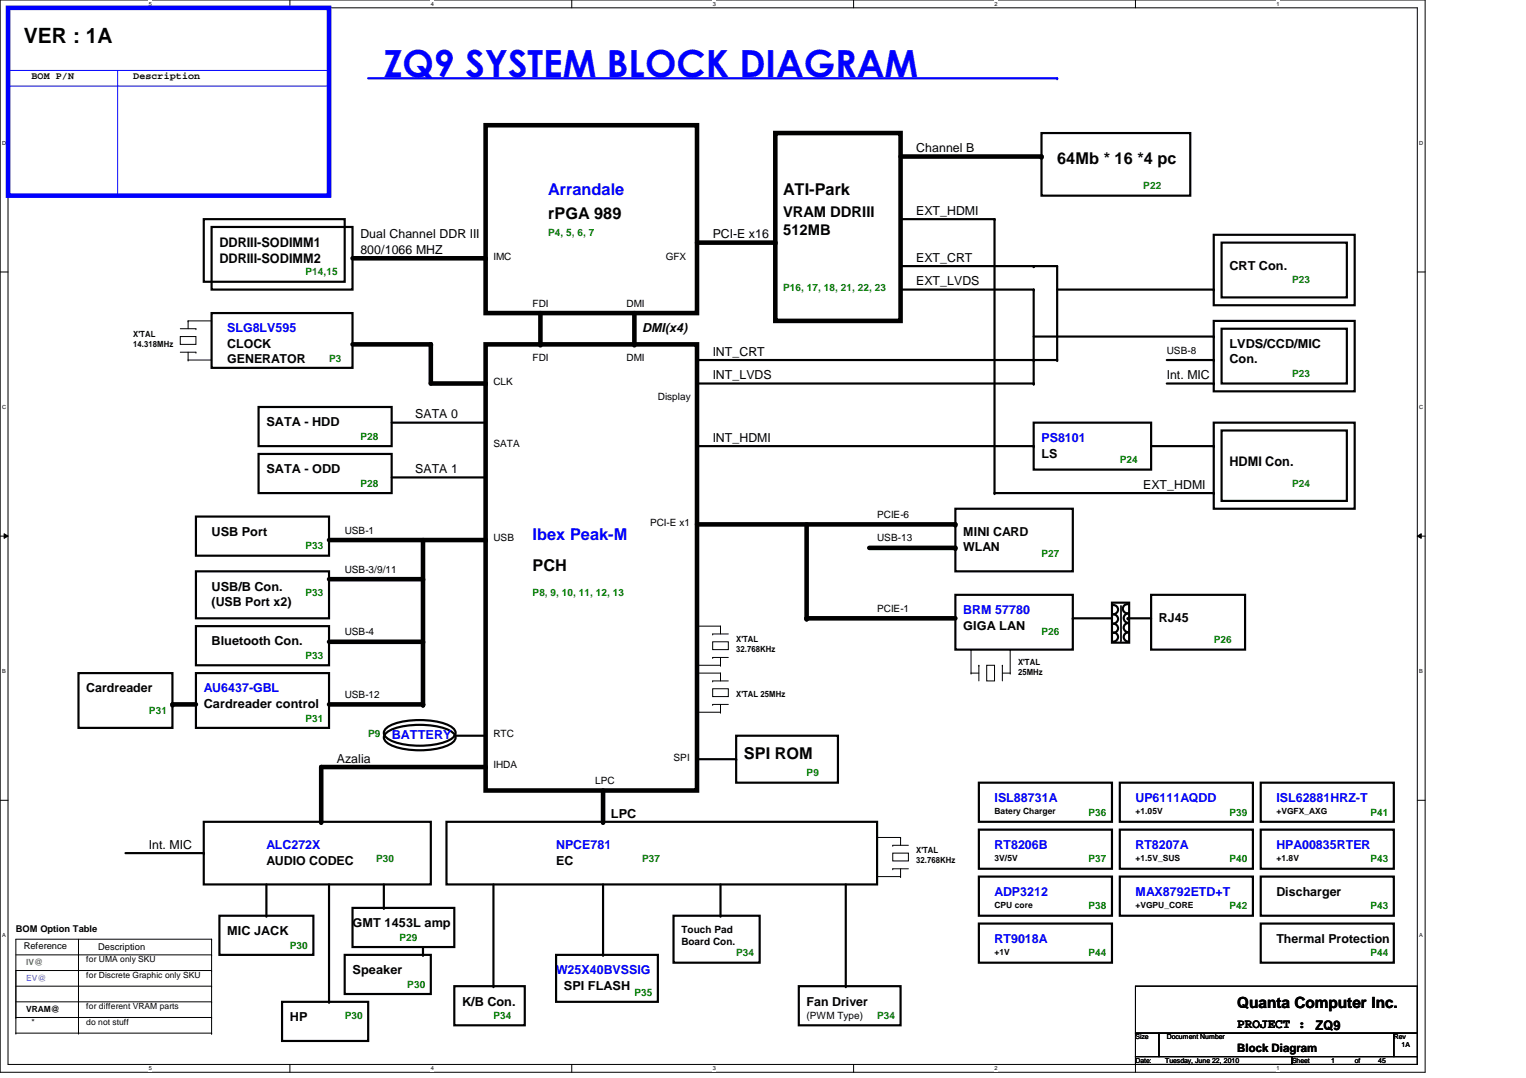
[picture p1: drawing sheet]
<svg xmlns="http://www.w3.org/2000/svg" width="297mm" height="210mm" viewBox="0 0 297 210" stroke-linecap="round" stroke-linejoin="round" font-family="sans-serif">
<path d="M0 0h277.4v208.8h-277.4zM1.6 1.5h274.3v205.8h-274.3z" fill="none" stroke="#000" stroke-width=".19"/>
<g fill="#fff">
<path d="M29 .2h.6v1.2h-.6z"/>
<path d="M29 207.4h.6v1.2h-.6z"/>
</g>
<path d="M56.4 0v1.5M56.4 207.3v1.5" fill="none" stroke="#000" stroke-width=".19"/>
<g fill="#fff">
<path d="M83.9 .2h.6v1.2h-.6z"/>
<path d="M83.9 207.4h.6v1.2h-.6z"/>
</g>
<path d="M111.3 0v1.5M111.3 207.3v1.5" fill="none" stroke="#000" stroke-width=".19"/>
<g fill="#fff">
<path d="M138.7 .2h.6v1.2h-.6z"/>
<path d="M138.7 207.4h.6v1.2h-.6z"/>
</g>
<path d="M166.2 0v1.5M166.2 207.3v1.5" fill="none" stroke="#000" stroke-width=".19"/>
<g fill="#fff">
<path d="M193.6 .2h.6v1.2h-.6z"/>
<path d="M193.6 207.4h.6v1.2h-.6z"/>
</g>
<path d="M221 0v1.5M221 207.3v1.5" fill="none" stroke="#000" stroke-width=".19"/>
<g fill="#fff">
<path d="M248.5 .2h.5v1.2h-.5z"/>
<path d="M248.5 207.4h.5v1.2h-.5z"/>
<path d="M.4 27.2h.8v1.2h-.8z"/>
<path d="M276.3 27.2h.7v1.2h-.7z"/>
<path d="M.4 78.7h.8v1.1h-.8z"/>
<path d="M276.3 78.7h.7v1.1h-.7z"/>
</g>
<path d="M0 53h1.6M275.9 53h1.5" fill="none" stroke="#000" stroke-width=".19"/>
<g fill="#fff">
<path d="M.4 130.1h.7v1.2h-.7z"/>
<path d="M276.3 130.1h.7v1.2h-.7z"/>
</g>
<path d="M0 104.4h1.6M.8 103.9l.8 .5-.8 .4zM275.9 104.4l.7-.5v.9zM275.9 104.4h1.5" fill="none" stroke="#000" stroke-width=".19"/>
<path d="M.8 103.9l.8 .5-.8 .4zM275.9 104.4l.7-.5v.9z" fill="#000"/>
<g fill="#fff">
<path d="M.4 181.5h.7v1.2h-.7z"/>
<path d="M276.3 181.5h.7v1.2h-.7z"/>
</g>
<path d="M0 155.8h1.6M275.9 155.8h1.5M221 192h54.9v9.2h-54.9zM221 201.2h4.6v4.5h-4.6zM221 205.7h30.5v1.6h-30.5zM225.6 201.2h45.7v4.5h-45.7zM251.5 205.7h24.4v1.6h-24.4zM271.3 201.2h4.6v4.5h-4.6z" fill="none" stroke="#000" stroke-width=".19"/>
<path d="M71.7 15.2h134.1" fill="none" stroke="#00f" stroke-width=".42"/>
<circle cx="205.8" cy="15.2" r=".21" fill="#00f"/>
<path d="M1.6 16.8h62.4M1.6 13.7h62.4M22.9 13.7v24.4M64 16.8h.1M64 13.7h.1M22.9 38.1h.1" fill="none" stroke="#00f" stroke-width=".19"/>
<path d="M1.6 1.5h62.4v36.6h-62.4z" fill="none" stroke="#00f" stroke-width=".89"/>
<g fill="none" stroke="#000" stroke-width=".89">
<path d="M94.5 24.4h41.2v36.6h-41.2zM150.9 25.9h24.4v36.6h-24.4zM175.3 30.5h27.4M68.6 50.3h25.9M135.7 47.2h15.2M68.6 67.1h15.3v7.6h10.6M94.5 67.1h41.2v86.8h-41.2zM105.2 61v6.1M123.5 61v6.1M64 105.2h30.5M64 112.8h18.3M82.3 105.2v32h-18.3"/>
<path d="M135.7 102.1h50.3M157 102.1v18.3h29M169.2 106.7h16.8M33.6 137.2h4.5M64 125h18.3M94.5 149.4h-32v10.6M117.4 153.9v6.1"/>
</g>
<g fill="#000">
<circle cx="202.7" cy="30.5" r=".44"/>
<circle cx="94.5" cy="50.3" r=".44"/>
<circle cx="150.9" cy="47.2" r=".44"/>
<circle cx="193.6" cy="42.7" r=".21"/>
<circle cx="201.2" cy="56.4" r=".21"/>
<circle cx="201.2" cy="51.8" r=".21"/>
<circle cx="236.3" cy="56.4" r=".21"/>
<circle cx="83.9" cy="67.1" r=".44"/>
<circle cx="94.5" cy="74.7" r=".44"/>
<circle cx="105.2" cy="67.1" r=".44"/>
<circle cx="123.5" cy="67.1" r=".44"/>
<circle cx="201.2" cy="74.7" r=".21"/>
<circle cx="201.2" cy="70.1" r=".21"/>
<circle cx="205.8" cy="70.1" r=".21"/>
<circle cx="236.3" cy="74.7" r=".21"/>
<circle cx="236.3" cy="65.5" r=".21"/>
<circle cx="236.3" cy="70.1" r=".21"/>
<circle cx="94.5" cy="82.3" r=".21"/>
<circle cx="94.5" cy="93" r=".21"/>
<circle cx="193.6" cy="96" r=".21"/>
<circle cx="201.2" cy="86.9" r=".21"/>
<circle cx="236.3" cy="86.9" r=".21"/>
<circle cx="236.3" cy="96" r=".21"/>
<circle cx="82.3" cy="112.8" r=".44"/>
<circle cx="94.5" cy="105.2" r=".44"/>
<circle cx="186" cy="106.7" r=".44"/>
<circle cx="186" cy="102.1" r=".44"/>
<circle cx="33.6" cy="137.2" r=".44"/>
<circle cx="82.3" cy="125" r=".44"/>
<circle cx="82.3" cy="137.2" r=".44"/>
<circle cx="157" cy="120.4" r=".44"/>
<circle cx="208.8" cy="120.4" r=".21"/>
<circle cx="219.5" cy="120.4" r=".21"/>
<circle cx="94.5" cy="149.4" r=".44"/>
<circle cx="94.5" cy="143.3" r=".21"/>
<circle cx="143.3" cy="147.8" r=".21"/>
<circle cx="39.7" cy="166.1" r=".21"/>
<circle cx="51.9" cy="178.3" r=".21"/>
<circle cx="62.5" cy="160" r=".44"/>
<circle cx="74.7" cy="176.8" r=".21"/>
<circle cx="117.4" cy="160" r=".44"/>
<circle cx="140.2" cy="178.3" r=".21"/>
<circle cx="64" cy="195.1" r=".21"/>
<circle cx="82.3" cy="185.9" r=".21"/>
<circle cx="96.1" cy="192" r=".21"/>
<circle cx="117.4" cy="185.9" r=".21"/>
<circle cx="164.6" cy="192" r=".21"/>
</g>
<g fill="none" stroke="#000" stroke-width=".42">
<path d="M202.7 25.9h29v12.2h-29zM39.7 42.7h27.4v12.2h-27.4zM41.2 44.2h27.4v12.2h-27.4zM175.3 51.8h30.5v18.3h-70.1M175.3 56.4h25.9v18.3h-65.5M175.3 42.7h18.3v53.3h42.7M205.8 56.4h30.5M236.3 45.7h27.4v13.7h-27.4zM237.8 47.2h24.4v10.7h-24.4zM41.2 61h27.4v10.6h-27.4zM50.3 79.2h25.9v7.7h-25.9zM201.2 65.5h35.1"/>
<path d="M227.1 70.1h9.2M227.1 74.7h9.2M236.3 62.5h27.4v13.7h-27.4zM237.8 64h24.4v10.7h-24.4zM50.3 88.4h25.9v7.6h-25.9zM76.2 93h18.3M76.2 82.3h18.3M135.7 86.9h65.5M186 99.1h22.8v12.2h-22.8zM201.2 82.3h22.9v9.1h-22.9zM224.1 86.9h12.2M236.3 82.3h27.4v16.8h-27.4z"/>
<path d="M237.8 83.8h24.4v13.7h-24.4zM38.1 100.6h25.9v7.6h-25.9zM38.1 111.3h25.9v9.1h-25.9zM186 115.8h22.8v10.7h-22.8zM216.4 117.3h3.4v7.8h-3.4zM216.7 117.8a.89 .89 0 0 1 .9 .9 .89 .89 0 0 1-.9 .9 .91 .91 0 0 1 .9 .9 .91 .91 0 0 1-.9 .9M219.5 117.6a.89 .89 0 0 0-.9 .9 .89 .89 0 0 0 .9 .9M219.7 119.5a.91 .91 0 0 0-1 .9 .91 .91 0 0 0 .9 .9M224.1 115.8h18.3v10.7h-18.3zM15.3 131.1h18.3v10.6h-18.3zM38.1 121.9h25.9v7.6h-25.9zM38.1 131.1h25.9v10.6h-25.9z"/>
<path d="M208.8 120.4h7.6M216.7 123.1a.89 .89 0 0 1 .9 .9 .89 .89 0 0 1-.9 .9M216.7 121.5a.89 .89 0 0 1 .9 .8 .89 .89 0 0 1-.9 .9M219.5 120.4h4.6M219.7 121.3a.89 .89 0 0 0-1 .9 .89 .89 0 0 0 .9 .9M219.7 123.1a.89 .89 0 0 0-1 .9 .89 .89 0 0 0 .9 .9M75.1 142.7a12.1 12.1 0 0 1 7.9-1.5 9.4 9.4 0 0 1 5.2 1.5 1.06 1.06 0 0 1 0 1.8 12 12 0 0 1-7.8 1.6 9.2 9.2 0 0 1-5.3-1.6 1.07 1.07 0 0 1 0-1.8zM75.1 141.8a9.2 9.2 0 0 1 5.3-1.6 14.4 14.4 0 0 1 7.3 1.2 1.31 1.31 0 0 1 1 1.3 1.31 1.31 0 0 1-1 1.3 15.2 15.2 0 0 1-12 0 1.27 1.27 0 0 1-.6-2.2zM88.4 143.3h6.1M135.7 147.8h7.6M143.3 143.3h19.8v9.1h-19.8zM190.5 152.4h25.9v7.6h-25.9z"/>
<path d="M218 152.4h25.9v7.6h-25.9zM245.4 152.4h25.9v7.6h-25.9zM24.4 166.1h15.3M39.7 160h44.2v12.2h-44.2zM42.7 178.3h18.3v7.6h-18.3zM51.9 172.2v6.1M64 172.2v22.9M68.6 176.8h19.8v7.6h-19.8zM74.7 172.2v4.6M86.9 160h83.8v12.2h-83.8zM96.1 172.2v19.8M117.4 172.2v13.7"/>
<path d="M131.1 178.3h16.8v9.2h-16.8zM140.2 172.2v6.1M164.6 172.2v19.8M190.5 161.5h25.9v7.7h-25.9zM190.5 179.8h25.9v7.7h-25.9zM190.5 170.7h25.9v7.6h-25.9zM218 170.7h25.9v7.6h-25.9zM218 161.5h25.9v7.7h-25.9zM245.4 161.5h25.9v7.7h-25.9zM245.4 170.7h25.9v7.6h-25.9zM245.4 179.8h25.9v7.7h-25.9zM54.9 195.1h16.8v7.6h-16.8z"/>
<path d="M67.1 185.9h16.8v7.6h-16.8zM82.3 184.4v1.5M88.4 192h13.7v7.6h-13.7zM108.2 185.9h19.9v9.2h-19.9zM155.5 192h19.8v7.6h-19.8z"/>
</g>
<g fill="none" stroke="#000" stroke-width=".19">
<path d="M35.1 65.5h3v1.6h-3zM35.1 68.6h3M35.1 64h3M36.6 70.1h.1M36.6 62.5h.1M36.6 70.1h4.6M36.6 62.5v1.5M36.6 68.6v1.5M36.6 62.5h4.6M38.1 68.6h.1M38.1 64h.1M41.2 70.1h.1"/>
<path d="M41.2 62.5h.1M218.1 117.9v6.9M218.3 117.9v6.8M135.7 121.9h.1M135.7 129.5h.1M135.7 131.1h.1M135.7 138.7h.1M135.7 131.1h4.5M135.7 121.9h4.5M135.7 129.5h4.5M135.7 138.7h4.5M138.7 125h3.1v1.5h-3.1z"/>
<path d="M138.7 134.1h3.1v1.5h-3.1zM138.7 123.4h.1M138.7 128h.1M138.7 132.6h.1M138.7 137.2h.1M138.7 123.4h3.1M138.7 128h3.1M138.7 132.6h3.1M138.7 137.2h3.1M140.2 129.5h.1M140.2 121.9h.1M140.2 138.7h.1"/>
<path d="M140.2 131.1h.1M140.2 121.9v1.5M140.2 128v1.5M140.2 131.1v1.5M140.2 137.2v1.5M189 126.5h.1M189 131.1h.1M189 126.5v4.6M189 131.1h1.5M190.5 129.5h.1M190.5 129.5v3.1M192.1 129.5h1.5v3.1h-1.5z"/>
<path d="M195.1 129.5h.1M195.1 131.1h1.5M195.1 129.5v3.1M196.6 131.1h.1M196.6 126.5h.1M196.6 126.5v4.6M218.1 124.8h.1M218.3 124.7h.1M170.7 170.7h.1M170.7 163.1h.1M170.7 170.7h4.6M170.7 163.1h4.6"/>
<path d="M173.8 166.1h3v1.5h-3zM173.8 169.2h.1M173.8 164.6h.1M173.8 169.2h3M173.8 164.6h3M175.3 170.7h.1M175.3 163.1h.1M175.3 163.1v1.5M175.3 169.2v1.5M3.1 198.1h.1M3.1 192h38.1M3.1 198.1h38.1"/>
<path d="M3.1 185.9h38.1M3.1 189h38.1M3.1 195.1h38.1M15.3 198.1h.1M15.3 182.9v18.3M41.2 192h.1M41.2 198.1h.1M41.2 182.9h.1M41.2 185.9h.1M41.2 189h.1M41.2 195.1h.1M41.2 182.9h-38.1v18.3"/>
<path d="M41.2 182.9v18.3M3.1 201.2h.1M3.1 201.2h38.1M15.3 201.2h.1M41.2 201.2h.1"/>
</g>
<text font-size="7.3" fill="#00f" x="74.7" y="14.9">ZQ9 SYSTEM BLOCK DIAGRAM</text>
<text font-size="4.1" x="4.6" y="8.4">VER : 1A</text>
<g font-size="3.2">
<text x="205.8" y="31.9">64Mb * 16 *4 pc</text>
<text x="152.4" y="38">ATI-Park</text>
<text x="106.7" y="42.6">rPGA 989</text>
<text x="103.7" y="111.2">PCH</text>
<text x="144.8" y="147.7">SPI ROM</text>
</g>
<g font-size="3.2" fill="#00f">
<text x="106.7" y="38">Arrandale</text>
<text x="103.7" y="105.1">Ibex Peak-M</text>
</g>
<text font-size="3" x="240.8" y="196.3">Quanta Computer Inc.</text>
<g font-size="2.9">
<text x="152.4" y="42.3">VRAM DDRIII</text>
<text x="152.4" y="45.7">512MB</text>
</g>
<g font-size="2.6">
<text x="42.7" y="48.1">DDRIII-SODIMM1</text>
<text x="42.7" y="51.2">DDRIII-SODIMM2</text>
<text x="239.3" y="90.8">HDMI Con.</text>
<text x="240.8" y="200.2">PROJECT :</text>
<text x="256.1" y="200.5">ZQ9</text>
</g>
<g font-size="2.4">
<text x="178.3" y="29.6">Channel B</text>
<text x="178.3" y="41.8">EXT_HDMI</text>
<text x="70.1" y="46.4">Dual Channel DDR III</text>
<text x="138.7" y="46.4">PCI-E x16</text>
<text x="70.1" y="49.4">800/1066 MHZ</text>
<text x="178.3" y="51">EXT_CRT</text>
<text x="239.3" y="52.5">CRT Con.</text>
<text x="178.3" y="55.5">EXT_LVDS</text>
<text x="125" y="64.7">DMI(x4)</text>
<text x="44.2" y="67.8">CLOCK</text>
<text x="44.2" y="70.7">GENERATOR</text>
<text x="138.7" y="69.3">INT_CRT</text>
<text x="239.3" y="67.8">LVDS/CCD/MIC</text>
<text x="239.3" y="70.7">Con.</text>
<text x="138.7" y="73.8">INT_LVDS</text>
<text x="227.1" y="73.8">Int. MIC</text>
<text x="51.9" y="83">SATA - HDD</text>
<text x="80.8" y="81.4">SATA 0</text>
<text x="138.7" y="86">INT_HDMI</text>
<text x="202.7" y="89.1">LS</text>
<text x="51.9" y="92.2">SATA - ODD</text>
<text x="80.8" y="92.1">SATA 1</text>
<text x="222.5" y="95.2">EXT_HDMI</text>
<text x="41.2" y="104.4">USB Port</text>
<text x="187.5" y="104.4">MINI CARD</text>
<text x="187.5" y="107.2">WLAN</text>
<text x="41.2" y="118.1">(USB Port x2)</text>
<text x="41.2" y="115">USB/B Con.</text>
<text x="41.2" y="125.7">Bluetooth Con.</text>
<text x="187.5" y="122.6">GIGA LAN</text>
<text x="225.6" y="121.1">RJ45</text>
<text x="16.8" y="134.8">Cardreader</text>
<text x="39.7" y="137.9">Cardreader control</text>
<text x="65.6" y="148.5">Azalia</text>
<text x="118.9" y="159.2">LPC</text>
<text x="29" y="165.3">Int. MIC</text>
<text x="51.9" y="168.4">AUDIO CODEC</text>
<text x="108.2" y="168.4">EC</text>
<text x="248.5" y="174.5">Discharger</text>
<text x="44.2" y="182.1">MIC JACK</text>
<text x="68.6" y="180.6">GMT 1453L amp</text>
<text x="248.5" y="183.6">Thermal Protection</text>
<text x="68.6" y="189.7">Speaker</text>
<text x="90" y="195.8">K/B Con.</text>
<text x="109.8" y="192.7">SPI FLASH</text>
<text x="157" y="195.8">Fan Driver</text>
<text x="56.4" y="198.8">HP</text>
</g>
<g font-size="2.4" fill="#00f">
<text x="44.2" y="64.7">SLG8LV595</text>
<text x="202.7" y="86.1">PS8101</text>
<text x="187.5" y="119.6">BRM 57780</text>
<text x="39.7" y="134.8">AU6437-GBL</text>
<text x="76.2" y="144">BATTERY</text>
<text x="193.6" y="156.2">ISL88731A</text>
<text x="221" y="156.2">UP6111AQDD</text>
<text x="248.5" y="156.2">ISL62881HRZ-T</text>
<text x="51.9" y="165.3">ALC272X</text>
<text x="108.2" y="165.3">NPCE781</text>
<text x="193.6" y="165.3">RT8206B</text>
<text x="221" y="165.3">RT8207A</text>
<text x="248.5" y="165.3">HPA00835RTER</text>
<text x="193.6" y="174.5">ADP3212</text>
<text x="221" y="174.5">MAX8792ETD+T</text>
<text x="193.6" y="183.6">RT9018A</text>
<text x="108.2" y="189.7">W25X40BVSSIG</text>
</g>
<text font-size="2.2" x="240.8" y="204.8">Block Diagram</text>
<g font-size="1.9">
<text x="6.1" y="15.3">BOM P/N</text>
<text x="25.9" y="15.3">Description</text>
<text x="96.1" y="50.5">IMC</text>
<text x="129.6" y="50.5">GFX</text>
<text x="103.7" y="59.7">FDI</text>
<text x="122" y="59.7">DMI</text>
<text x="103.7" y="70.4">FDI</text>
<text x="122" y="70.4">DMI</text>
<text x="227.1" y="68.8">USB-8</text>
<text x="96.1" y="74.9">CLK</text>
<text x="128.1" y="78">Display</text>
<text x="96.1" y="87.1">SATA</text>
<text x="170.7" y="100.8">PCIE-6</text>
<text x="67.1" y="103.9">USB-1</text>
<text x="96.1" y="105.4">USB</text>
<text x="126.5" y="102.4">PCI-E x1</text>
<text x="170.7" y="105.4">USB-13</text>
<text x="67.1" y="111.5">USB-3/9/11</text>
<text x="170.7" y="119.1">PCIE-1</text>
<text x="67.1" y="123.7">USB-4</text>
<text x="67.1" y="135.9">USB-12</text>
<text x="96.1" y="143.5">RTC</text>
<text x="96.1" y="149.6">IHDA</text>
<text x="131.1" y="148.1">SPI</text>
<text x="115.9" y="152.7">LPC</text>
<text x="132.6" y="181.7">Touch Pad</text>
<text x="132.6" y="184">Board Con.</text>
<text x="157" y="198.4">(PWM Type)</text>
</g>
<g font-size="1.9" fill="#008000">
<text x="222.5" y="36.9">P22</text>
<text x="106.7" y="46">P4, 5, 6, 7</text>
<text x="59.5" y="53.6">P14,15</text>
<text x="152.4" y="56.7">P16, 17, 18, 21, 22, 23</text>
<text x="251.5" y="55.2">P23</text>
<text x="64" y="70.4">P3</text>
<text x="251.5" y="73.4">P23</text>
<text x="70.1" y="85.6">P28</text>
<text x="70.1" y="94.8">P28</text>
<text x="218" y="90.2">P24</text>
<text x="251.5" y="94.8">P24</text>
<text x="59.5" y="107">P33</text>
<text x="202.7" y="108.5">P27</text>
<text x="59.5" y="116.1">P33</text>
<text x="103.7" y="116.1">P8, 9, 10, 11, 12, 13</text>
<text x="202.7" y="123.7">P26</text>
<text x="236.3" y="125.3">P26</text>
<text x="59.5" y="128.3">P33</text>
<text x="29" y="139">P31</text>
<text x="59.5" y="140.5">P31</text>
<text x="71.7" y="143.6">P9</text>
<text x="157" y="151.2">P9</text>
<text x="211.9" y="158.8">P36</text>
<text x="239.3" y="158.8">P39</text>
<text x="266.7" y="158.8">P41</text>
<text x="73.2" y="167.9">P30</text>
<text x="125" y="167.9">P37</text>
<text x="211.9" y="167.9">P37</text>
<text x="239.3" y="167.9">P40</text>
<text x="266.7" y="167.9">P43</text>
<text x="211.9" y="177.1">P38</text>
<text x="239.3" y="177.1">P42</text>
<text x="266.7" y="177.1">P43</text>
<text x="56.4" y="184.7">P30</text>
<text x="77.8" y="183.2">P29</text>
<text x="143.3" y="186.2">P34</text>
<text x="211.9" y="186.2">P44</text>
<text x="266.7" y="186.2">P44</text>
<text x="79.3" y="192.3">P30</text>
<text x="123.5" y="193.8">P35</text>
<text x="67.1" y="198.4">P30</text>
<text x="96.1" y="198.4">P34</text>
<text x="170.7" y="198.4">P34</text>
</g>
<g font-size="1.8">
<text x="3.1" y="181.5">BOM Option Table</text>
<text x="4.6" y="184.8">Reference</text>
<text x="19.1" y="185">Description</text>
</g>
<g font-size="1.7">
<text x="25.9" y="65.5">X'TAL</text>
<text x="25.9" y="67.5">14.318MHz</text>
<text x="143.3" y="125">X'TAL</text>
<text x="143.3" y="126.9">32.768KHz</text>
<text x="198.2" y="129.5">X'TAL</text>
<text x="198.2" y="131.5">25MHz</text>
<text x="143.3" y="135.6">X'TAL 25MHz</text>
<text x="193.6" y="158.5">Batery Charger</text>
<text x="221" y="158.5">+1.05V</text>
<text x="248.5" y="158.5">+VGFX_AXG</text>
<text x="178.3" y="166.1">X'TAL</text>
<text x="193.6" y="167.6">3V/5V</text>
<text x="221" y="167.6">+1.5V_SUS</text>
<text x="248.5" y="167.6">+1.8V</text>
<text x="178.3" y="168.1">32.768KHz</text>
<text x="193.6" y="176.8">CPU core</text>
<text x="221" y="176.8">+VGPU_CORE</text>
<text x="193.6" y="185.9">+1V</text>
<text x="16.8" y="190.5">for Discrete Graphic only SKU</text>
<text x="16.8" y="187.4">for UMA only SKU</text>
<text x="5.1" y="197.1">VRAM@</text>
<text x="16.8" y="196.6">for different VRAM parts</text>
<text x="6.1" y="199.6">*</text>
<text x="16.8" y="199.6">do not stuff</text>
</g>
<text font-size="1.7" fill="#f0f" x="5.1" y="191">EV@</text>
<text font-size="1.7" fill="#808040" x="5.1" y="187.9">IV@</text>
<g font-size="1.4">
<text x="221" y="202.4">Size</text>
<text x="227.1" y="202.4">Document Number</text>
<text x="271.3" y="202.4">Rev</text>
<text x="272.8" y="203.9">1A</text>
<text x="221" y="207">Date:</text>
<text x="226.8" y="207">Tuesday, June 22, 2010</text>
<text x="251.5" y="207">Sheet</text>
<text x="259.1" y="207">1</text>
<text x="263.7" y="207">of</text>
<text x="268.3" y="207">45</text>
</g>
<g font-size="1.1">
<text x="29" y="1.1">5</text>
<text x="83.9" y="1.1">4</text>
<text x="138.7" y="1.1">3</text>
<text x="193.6" y="1.1">2</text>
<text x="248.5" y="1.1">1</text>
<text x=".4" y="28.2">D</text>
<text x="276.3" y="28.2">D</text>
<text x=".4" y="79.6">C</text>
<text x="276.3" y="79.6">C</text>
<text x=".4" y="131.1">B</text>
<text x="276.3" y="131.1">B</text>
<text x=".4" y="182.5">A</text>
<text x="276.3" y="182.5">A</text>
<text x="29" y="208.4">5</text>
<text x="83.9" y="208.4">4</text>
<text x="138.7" y="208.4">3</text>
<text x="193.6" y="208.4">2</text>
<text x="248.5" y="208.4">1</text>
</g>
</svg>
